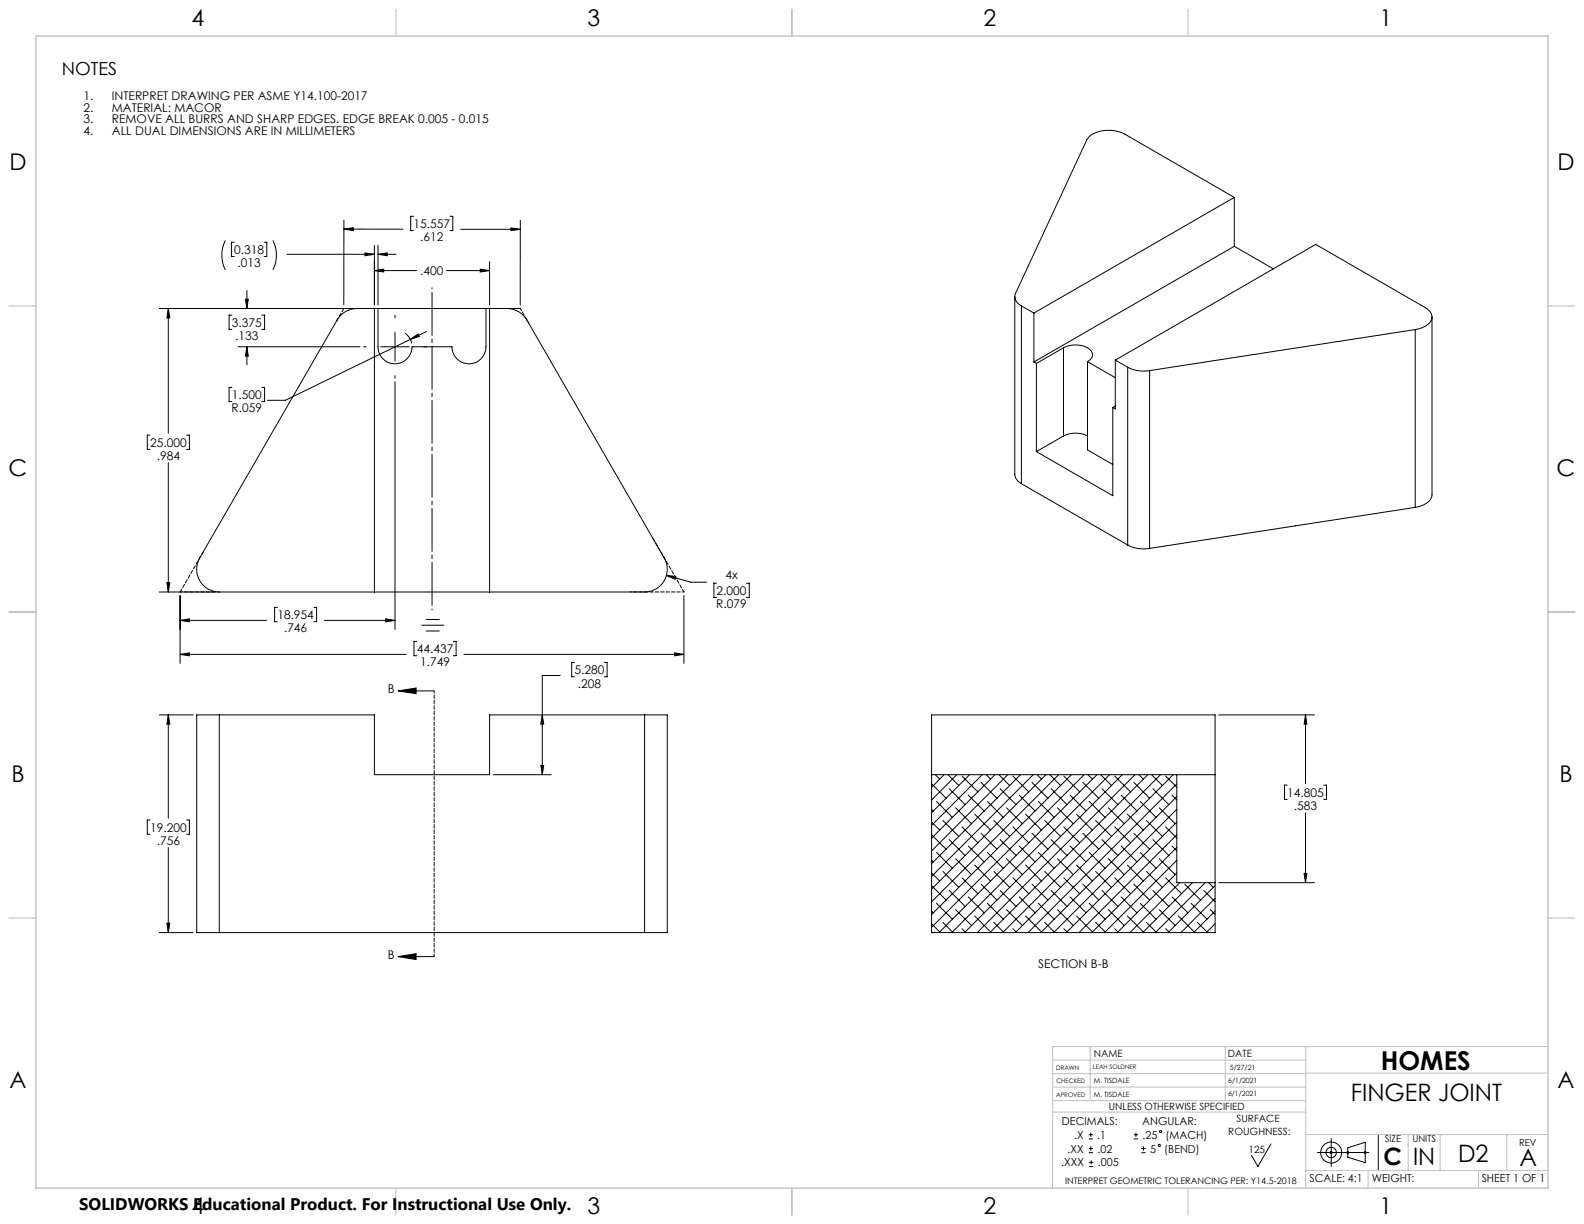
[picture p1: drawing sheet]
<svg xmlns="http://www.w3.org/2000/svg" width="559mm" height="432mm" viewBox="0 0 559 432" stroke-linecap="round" stroke-linejoin="round" font-family="sans-serif">
<g fill="none" stroke="#000" stroke-width=".35">
<path d="M121.3 77.6v29.9M145.9 76.3h-1v5.1h1M158.7 76.3h1v5.1h-1M183.6 77.7l-.1 29.9M435.4 69.6l-38.6-22.3a12 12 0 0 0-12.6 .9l-.8 1.2-25.1 54.1a3.5 3.5 0 0 0 2 4.4M435.4 69.6l-70.7 40.9M435.4 69.6v17.3M79.5 84.8a11.7 11.7 0 0 0 0 10.4M82.6 85.4h-1v5.1h1M93.2 85.4h.9v5.1h-.9M96.3 84.8a11.7 11.7 0 0 1 0 10.4M101.2 89.7h30.9"/>
<path d="M121.3 80.8l20.8 .1M121.3 80.8l3.3-.5v1.1zM128.8 89.2l3.3 .5-3.3 .5zM132.1 95.5l3.3-.5v1zM132.1 86.5v21.1M132.1 95.5h14.9M133.3 89.7l3.3-.5v1zM133.4 86.5v21.1M133.4 89.7h6.3M157.6 95.5h15.1M162.5 80.9h21.1M169.4 95l3.3 .5-3.3 .5z"/>
<path d="M172.7 92.3v15.3M180.2 80.4l3.4 .5-3.4 .5zM435.4 86.9l-70.7 40.8M435.4 86.9l13.8 8M56.2 108.8h68.4M59.4 108.8l.5 3.3h-1zM59.4 108.8v44.1M81.8 111.2h-1v5h1M86.6 105.6h1l-.5 3.2zM87.1 102.5v6.3M92.4 111.2h.9v5h-.9M120.2 111.2a8.1 8.1 0 0 1 5.7-2.4h53a8.1 8.1 0 0 1 6.9 4.1l48.5 83.9a8 8 0 0 1-6.9 12h-150a8 8 0 0 1-7-12l48.6-83.9z"/>
<path d="M132.1 108.8v100M133.3 108.8v13.5a6 6 0 0 0 6 6 6 6 0 0 0 6-6h14.2a6 6 0 0 0 6 6 6 6 0 0 0 5.9-6v-13.5M139.3 111.3v.9M139.3 117.3v10.1M142.9 117.5l1.5 1.6 .8 2M144.7 119.7l2.8-1.9 .4 .9zM144.7 119.7l-44.1 21.5h-6.3M150.4 116.9l-5.7 2.8M172.7 108.8v100M358 104.7v62.7l.6 1.7 1.7 1.5M360.3 107.9v62.7M360.3 107.9l4.4 2.6"/>
<path d="M364.7 110.5v17.2M499.3 116.3a6.4 6.4 0 0 0 5.9-4.3 3.8 3.8 0 0 0-2.4-3.5l-38.7-22.3-70.6 40.8M499.3 116.3l-93.7 14.4M499.3 116.3v62.7M505.2 111.8v62.7a4.7 4.7 0 0 1-3.9 4l-2 .5M81.8 136.7h-1v5h1M83.9 122.3h43.1M87.1 122.3l.5 3.4h-1zM87.1 122.3v6.4M92.4 136.7h.9v5h-.9M128.3 122.3h.9M134.3 122.3h10.1"/>
<path d="M139.3 134.7v87.3M139.3 132.5v.9M364.7 127.7l.9 .5M365.6 128.2v31.1M375.2 122.7a8.8 8.8 0 0 1 9.5 .9 2.47 2.47 0 0 1-1.1 4M375.2 122.7l-9.6 5.5M375.2 122.7v31.1M383.6 127.6l9.9 5.6M383.6 127.6v31.1l9 5.2M393.5 127l4.3 2.6M393.5 127v17.3l-.9-.5M397.8 129.6a12.7 12.7 0 0 0 7.8 1.1"/>
<path d="M397.8 129.6v62.7M405.6 130.7v62.8M52.9 153.5h-.9v5h.9M65.8 153.5h1v5h-1M375.2 153.8a9.3 9.3 0 0 1 8.4 0M375.2 153.8l-9.6 5.5M392.6 143.8v31.1l-27-15.6M393.5 143.2l-.9 .6M59.4 163.3v45.5M360.3 170.6l37.5 21.7M499.3 179l-93.7 14.5M397.8 192.3a12.4 12.4 0 0 0 7.8 1.2"/>
<path d="M56.2 208.8h19.9M58.9 205.5h1l-.5 3.3zM63.5 210.1v23.9M63.5 218.9h30.6M63.5 218.9l3.3-.6v1.1zM97.8 214.3h-.9v5h.9M110.7 214.3h1v5h-1M114.5 218.9h24.8M136 218.3l3.3 .6-3.3 .5zM150.2 218.5h4.9M235.1 203l3.3 .4-.2 1zM235.1 203l8.6 2.4h5.6"/>
<path d="M241.3 210.1v23.9M252.8 205.7h-1v5.1h1M263.3 205.7h1v5.1h-1M63.5 230.9h79.8M63.5 230.9l3.3-.6v1.1zM147 226.3h-1v5h1M148.6 220.6h8.1M150.2 222.6h4.9M159.9 226.3h1v5h-1M163.7 230.9h77.6M197.7 238.3h-6.4v35M202.6 233.7h-.9v5.1h.9"/>
<path d="M213.2 233.7h1v5.1h-1M238 230.3l3.3 .6-3.3 .5zM56.2 252.2h11.9M59.4 252.2l.5 3.3h-1zM59.4 252.2v36.4M77.4 252.2h-8v76.8h8M77.4 252.2h54.7v21.1h40.6v-21.1h54.7M77.4 252.2v76.8M140.4 243.7l6.4-1v2zM140.4 243.7h12.7M191.3 252.2l.5 3.3h-1zM227.4 252.2h8v76.8h-8"/>
<path d="M227.4 252.2v76.8M328.6 252.2h100.1v76.8h-100.1zM429.9 252.2h33.8M460.6 252.2l.4 3.3h-.9zM460.6 252.2v24.1M174 273.3h20.5M190.8 270h1l-.5 3.3zM328.6 273.3h100.1M328.6 276.5l5.2 5.1M330 273.3l1.5 1.6M333.1 273.3l-4.5 4.4M334.4 273.3l3.8 3.8"/>
<path d="M334.9 278.2l5.6 5.6M337.5 273.3l-8.9 8.9M339.4 273.8l5.6 5.6M342.1 273.3l-13.5 13.4M346.1 276l5.6 5.6M346.5 273.3l-17.9 17.9M347.9 273.3l1.6 1.6M351 273.3l-22.4 22.4M352.4 273.3l3.8 3.8M352.8 278.2l5.7 5.6M355.5 273.3l-26.9 26.9M357.3 273.8l5.6 5.6"/>
<path d="M360 273.3l-31.4 31.4M364.1 276l5.6 5.6M364.5 273.3l-35.9 35.9M365.9 273.3l1.5 1.6M369 273.3l-40.4 40.4M370.3 273.3l3.9 3.8M370.8 278.2l5.6 5.6M373.5 273.3l-44.9 44.8M375.3 273.8l5.6 5.6M378 273.3l-49.4 49.3M382 276l5.6 5.6M382.4 273.3l-53.8 53.8"/>
<path d="M383.8 273.3l1.6 1.6M387 273.3l-55.7 55.7M388.3 273.3l3.8 3.8M388.8 278.2l5.6 5.6M391.4 273.3l-55.6 55.7M393.2 273.8l5.7 5.6M395.9 273.3l-55.6 55.7M400 276l5.6 5.6M400.4 273.3l-55.7 55.7M401.8 273.3l1.5 1.6M404.9 273.3l-55.7 55.7M406.3 273.3l3.8 3.8"/>
<path d="M406.7 278.2l5.6 5.6M409.4 273.3l-55.7 55.7M411.2 273.8l3.9 3.9M413.9 273.3l-55.7 55.7M415.1 273.3v38.1h13.6M415.1 276.5l-52.4 52.5M454.1 277h-1v5h1M467 277h1v5h-1M52.9 289.3h-.9v5h.9M59.4 299v30M65.8 289.3h1v5h-1M328.6 294.5l5.2 5.1"/>
<path d="M328.6 290l2.9 2.8M328.6 285.5l.6 .6M330.4 282.7l5.6 5.7M332.6 289.5l5.6 5.6M334.9 296.2l5.6 5.6M337.1 285l5.6 5.6M339.4 291.7l5.6 5.6M341.6 298.5l5.6 5.6M341.6 280.5l5.6 5.6M343.9 287.2l5.6 5.6M346.1 294l5.6 5.6M348.3 282.7l5.6 5.7"/>
<path d="M350.6 289.5l5.6 5.6M352.8 296.2l5.7 5.6M355.1 285l5.6 5.6M357.3 291.7l5.6 5.6M359.6 298.5l5.6 5.6M359.6 280.5l5.6 5.6M361.8 287.2l5.6 5.6M364.1 294l5.6 5.6M366.3 282.7l5.6 5.7M368.5 289.5l5.7 5.6M370.8 296.2l5.6 5.6M373 285l5.6 5.6"/>
<path d="M375.3 291.7l5.6 5.6M377.5 298.5l5.7 5.6M377.5 280.5l5.7 5.6M379.8 287.2l5.6 5.6M382 294l5.6 5.6M384.2 282.7l5.7 5.7M386.5 289.5l5.6 5.6M388.8 296.2l5.6 5.6M391 285l5.6 5.6M393.2 291.7l5.7 5.6M395.5 298.5l5.6 5.6M395.5 280.5l5.6 5.6"/>
<path d="M397.7 287.2l5.6 5.6M400 294l5.6 5.6M402.2 282.7l5.6 5.7M404.5 289.5l5.6 5.6M406.7 296.2l5.6 5.6M408.9 285l5.7 5.6M411.2 291.7l3.9 4M413.5 298.5l1.6 1.6M413.5 280.5l1.6 1.7M415.1 281l-47.9 48M415.1 285.5l-43.4 43.5M415.1 290l-38.9 39"/>
<path d="M415.1 294.5l-34.5 34.5M415.1 299l-29.9 30M460.6 286.8v24.6M328.6 312.4l5.2 5.1M328.6 307.9l2.9 2.9M328.6 303.5l.6 .6M330.4 318.7l5.6 5.6M330.4 300.7l5.6 5.6M332.6 307.4l5.6 5.7M334.9 314.1l5.6 5.7M337.1 302.9l5.6 5.6M339.4 309.7l5.6 5.6"/>
<path d="M341.6 316.4l5.6 5.6M343.9 305.2l5.6 5.6M346.1 311.9l5.6 5.6M348.3 318.7l5.6 5.6M348.3 300.7l5.6 5.6M350.6 307.4l5.6 5.7M352.8 314.1l5.7 5.7M355.1 302.9l5.6 5.6M357.3 309.7l5.6 5.6M359.6 316.4l5.6 5.6M361.8 305.2l5.6 5.6M364.1 311.9l5.6 5.6"/>
<path d="M366.3 318.7l5.6 5.6M366.3 300.7l5.6 5.6M368.5 307.4l5.7 5.7M370.8 314.1l5.6 5.7M373 302.9l5.6 5.6M375.3 309.7l5.6 5.6M377.5 316.4l5.7 5.6M379.8 305.2l5.6 5.6M382 311.9l5.6 5.6M384.2 318.7l5.7 5.6M384.2 300.7l5.7 5.6M386.5 307.4l5.6 5.7"/>
<path d="M388.8 314.1l5.6 5.7M391 302.9l5.6 5.6M393.2 309.7l5.7 5.6M395.5 316.4l5.6 5.6M397.7 305.2l5.6 5.6M400 311.9l5.6 5.6M402.2 318.7l5.6 5.6M402.2 300.7l5.6 5.6M404.5 307.4l5.6 5.7M406.7 314.1l5.6 5.7M408.9 302.9l5.7 5.6M411.2 309.7l5.6 5.6"/>
<path d="M413.5 316.4l5.6 5.6M415.1 303.5l-25.5 25.5M415.1 308l-21 21M416.2 311.4l-17.6 17.6M417.9 311.9l5.6 5.6M420.2 318.7l5.6 5.6M420.7 311.4l-17.6 17.6M424.7 314.1l4 4M425.2 311.4l-17.6 17.6M426.4 311.4l1.6 1.7M428.7 312.4l-16.6 16.6M428.7 316.9l-12.1 12.1"/>
<path d="M429.9 311.4h33.8M460.1 308.1h.9l-.4 3.3zM56.2 329h11.9M58.9 325.7h1l-.5 3.3zM77.4 329h150M140.4 337.5l6.4-1.1v2.1zM140.4 337.5h12.7M328.6 325.9l2.9 2.9M328.6 321.4l.6 .6M332.6 325.4l3.6 3.6M337.1 320.9l5.6 5.6M339.4 327.6l1.3 1.4"/>
<path d="M343.9 323.1l5.6 5.7M350.6 325.4l3.6 3.6M355.1 320.9l5.6 5.6M357.3 327.6l1.4 1.4M361.8 323.1l5.6 5.7M368.5 325.4l3.6 3.6M373 320.9l5.6 5.6M375.3 327.6l1.3 1.4M379.8 323.1l5.6 5.7M386.5 325.4l3.6 3.6M391 320.9l5.6 5.6M393.2 327.6l1.4 1.4"/>
<path d="M397.7 323.1l5.6 5.7M404.5 325.4l3.6 3.6M408.9 320.9l5.7 5.6M411.2 327.6l1.4 1.4M415.7 323.1l5.6 5.7M422.4 325.4l3.6 3.6M426.9 320.9l1.8 1.7M428.7 321.4l-7.6 7.6M428.7 325.9l-3.1 3.1M384.8 399.6v1.4M400.7 399.6v1.4M384.1 401.8h1.5"/>
<path d="M384.1 400.3h1.5M384.1 406.6h1.5M384.1 405.2h1.5M384.2 411.6h1.5M384.2 410.1h1.5M384.8 404.4v1.5M385 409.3v1.5M400 401.8h1.5M400 400.3h1.5M402.7 406.6h1.4M402.7 405.2h1.4M403.4 404.4v1.5"/>
<path d="M448.3 403.6l-4.5 7.9-2.3-4M464.8 406.6h18.1M469.3 406.2l.7 .7M469.6 401.7v9.8M470 406.2l-.7 .7M475.1 406.2l.7 .7M475.5 404.9l6.1-1.9v7.2l-6.1-2zM475.8 406.2l-.7 .7M481.3 406.2l.7 .7M482 406.2l-.7 .7M486.2 400.3v12.6"/>
<circle cx="409.4" cy="399.2" r=".36"/>
<circle cx="409" cy="404.1" r=".38"/>
<circle cx="469.6" cy="406.6" r="1.83"/>
<circle cx="469.6" cy="406.6" r="3.7"/>
</g>
<path d="M152.4 101.5v113.7" fill="none" stroke="#000" stroke-width=".35" stroke-dasharray="15.2 1.3 1.3 1.3" stroke-dashoffset="-1.6"/>
<path d="M63.5 208.8h13.9M153.2 243.7v93.7" fill="none" stroke="#000" stroke-width=".35" stroke-dasharray="1.3 .6" stroke-dashoffset=".4"/>
<path d="M183.5 108.8h-4.8M71.7 194.7l-8.2 14.1" fill="none" stroke="#000" stroke-width=".35" stroke-dasharray="1.3 .6" stroke-dashoffset=".1"/>
<path d="M230.4 190l10.9 18.8" fill="none" stroke="#000" stroke-width=".35" stroke-dasharray="1.3 .6" stroke-dashoffset=".2"/>
<path d="M178.1 108.8h5.4M222.3 208.8h19" fill="none" stroke="#000" stroke-width=".35" stroke-dasharray="1.3 .6" stroke-dashoffset=".7"/>
<path d="M118.6 113.4l2.7-4.6" fill="none" stroke="#000" stroke-width=".35" stroke-dasharray="1.3 .6" stroke-dashoffset="-.1"/>
<path d="M186.6 114l-3.1-5.2" fill="none" stroke="#000" stroke-width=".35" stroke-dasharray="1.3 .6" stroke-dashoffset=".5"/>
<g fill="none" stroke="#c0c0c0" stroke-width=".35">
<path d="M139.7 3.2v9.5M279.4 3.2v9.5M419.1 3.2v9.5M3.1 107.9h9.6M546.1 107.9h9.5M3.1 215.9h9.6M546.1 215.9h9.5M3.1 323.8h9.6M546.1 323.8h9.5M371.3 378.7h89.3M371.3 374h89.3M384.6 369.2v19.1"/>
<path d="M432.3 369.2v19.1M460.6 369.2v49.9M460.6 378.6h85.5M546.1 369.2h-174.8v49.9M371.3 392.3h89.3M371.3 383.5h89.3M371.3 388.3h89.3M139.7 419.1v9.6M279.4 419.1v9.6M419.1 419.1v9.6M460.6 412.9h85.5M460.6 400.3h85.5"/>
<path d="M482.6 412.9v6.2M496.8 400.3v12.6M508.1 400.3v12.6M521.6 412.9v6.2M531.6 400.3v12.6"/>
</g>
<path d="M12.7 12.7h533.4v406.4h-533.4z" fill="none" stroke="#c0c0c0" stroke-width=".5"/>
<g fill="#000">
<path d="M63.5 230.9l3.3-.6v1.1zM238 230.3l3.3 .6-3.3 .5zM180.2 80.4l3.4 .5-3.4 .5zM121.3 80.8l3.3-.5v1.1zM63.5 218.9l3.3-.6v1.1zM136 218.3l3.3 .6-3.3 .5z"/>
<path d="M140.4 243.7l6.4-1v2zM140.4 337.5l6.4-1.1v2.1z"/>
<path d="M190.8 270h1l-.5 3.3zM191.3 252.2l.5 3.3h-1zM59.4 252.2l.5 3.3h-1zM58.9 325.7h1l-.5 3.3zM58.9 205.5h1l-.5 3.3zM59.4 108.8l.5 3.3h-1zM132.1 95.5l3.3-.5v1zM169.4 95l3.3 .5-3.3 .5zM235.1 203l3.1 1.4 .2-1zM87.1 122.3l.5 3.4h-1zM86.6 105.6h1l-.5 3.2zM144.7 119.7l3.2-1-.4-.9zM128.8 89.2l3.3 .5-3.3 .5zM133.3 89.7l3.3-.5v1zM460.1 308.1h.9l-.4 3.3zM460.6 252.2l.4 3.3h-.9z"/>
</g>
<text font-size="9.2" x="487.1" y="377.4">HOMES</text>
<g font-size="8.5">
<text x="476.5" y="388.3">FINGER JOINT</text>
<text x="488" y="410.8">C</text>
<text x="498.5" y="410.8">IN</text>
<text x="514.4" y="409.8">D2</text>
<text x="536.1" y="411.3">A</text>
</g>
<g font-size="8.1">
<text x="67.6" y="9.3">4</text>
<text x="207.3" y="9.3">3</text>
<text x="347" y="9.3">2</text>
<text x="486.7" y="9.3">1</text>
<text x="3.3" y="60.1">D</text>
<text x="549.4" y="60.1">D</text>
<text x="3" y="168">C</text>
<text x="549.1" y="168">C</text>
<text x="4" y="276">B</text>
<text x="550.1" y="276">B</text>
<text x="3.3" y="383.9">A</text>
<text x="549.4" y="383.9">A</text>
<text x="67.6" y="428.4">4</text>
<text x="207.3" y="428.4">3</text>
<text x="347" y="428.4">2</text>
<text x="486.7" y="428.4">1</text>
</g>
<text font-size="6.3" x="21.9" y="26.5">NOTES</text>
<text font-size="5.9" x="27.9" y="427">SOLIDWORKS Educational Product. For Instructional Use Only.</text>
<g font-size="4.2">
<text x="29.5" y="35.2">1.</text>
<text x="39.5" y="35.2">INTERPRET DRAWING PER ASME Y14.100-2017</text>
<text x="29.5" y="39.4">2.</text>
<text x="39.5" y="39.4">MATERIAL: MACOR</text>
<text x="29.5" y="43.5">3.</text>
<text x="29.5" y="47.7">4.</text>
<text x="39.5" y="43.5">REMOVE ALL BURRS AND SHARP EDGES. EDGE BREAK 0.005 - 0.015</text>
<text x="39.5" y="47.7">ALL DUAL DIMENSIONS ARE IN MILLIMETERS</text>
<text x="145.9" y="80.4">15.557</text>
<text x="82.6" y="89.6">0.318</text>
<text x="148.2" y="85.1">.612</text>
<text x="83.8" y="94.3">.013</text>
<text x="148.2" y="97">.400</text>
<text x="81.8" y="115.2">3.375</text>
<text x="83" y="120">.133</text>
<text x="81.8" y="140.8">1.500</text>
<text x="81.7" y="145.5">R.059</text>
<text x="52.9" y="157.6">25.000</text>
<text x="55.3" y="162.3">.984</text>
<text x="252.8" y="209.8">2.000</text>
<text x="255.9" y="204.1">4x</text>
<text x="252.7" y="214.6">R.079</text>
<text x="97.9" y="218.4">18.954</text>
<text x="100.2" y="223.1">.746</text>
<text x="147" y="230.4">44.437</text>
<text x="148.2" y="235.1">1.749</text>
<text x="202.7" y="237.8">5.280</text>
<text x="136.8" y="244.5">B</text>
<text x="203.8" y="242.6">.208</text>
<text x="454.1" y="281.1">14.805</text>
<text x="456.5" y="285.8">.583</text>
<text x="52.9" y="293.4">19.200</text>
<text x="55.3" y="298.1">.756</text>
<text x="136.8" y="338.2">B</text>
<text x="366.3" y="341.4">SECTION B-B</text>
</g>
<g font-size="3.9">
<text x="374.6" y="396.9">DECIMALS:</text>
<text x="378.9" y="401.8">.X</text>
<text x="387.1" y="401.8">.1</text>
<text x="402.9" y="396.9">ANGULAR:</text>
<text x="403" y="401.8">.25</text>
<text x="411.2" y="401.8">(MACH)</text>
<text x="376.6" y="406.6">.XX</text>
<text x="387.2" y="406.6">.02</text>
<text x="405.7" y="406.6">5</text>
<text x="410.7" y="406.6">(BEND)</text>
<text x="374.4" y="411.5">.XXX</text>
<text x="387.3" y="411.5">.005</text>
<text x="462" y="417.1">SCALE: 4:1</text>
<text x="484" y="417.1">WEIGHT:</text>
<text x="522.7" y="417.1">SHEET 1 OF 1</text>
</g>
<g font-size="3.5">
<text x="385.9" y="372.8">NAME</text>
<text x="433.2" y="373">DATE</text>
<text x="391.2" y="391.6">UNLESS OTHERWISE SPECIFIED</text>
<text x="436.2" y="395.9">SURFACE</text>
<text x="433.3" y="400.4">ROUGHNESS:</text>
<text x="440.5" y="406.8">125</text>
</g>
<g font-size="3.4">
<text x="488.6" y="403">SIZE</text>
<text x="498.2" y="403">UNITS</text>
<text x="535.9" y="404.1">REV</text>
</g>
<text font-size="3.2" x="375.7" y="417.6">INTERPRET GEOMETRIC TOLERANCING PER: Y14.5-2018</text>
<g font-size="2.5">
<text x="433.9" y="377.3">5/27/21</text>
<text x="385.9" y="382.2">M. TISDALE</text>
<text x="433.3" y="382.1">6/1/2021</text>
<text x="385.9" y="386.8">M. TISDALE</text>
<text x="433.2" y="386.7">6/1/2021</text>
</g>
<g font-size="2.2">
<text x="372.6" y="377.3">DRAWN</text>
<text x="385.6" y="377.2">LEAH SOLDNER</text>
<text x="372.7" y="382.2">CHECKED</text>
<text x="372.6" y="386.8">APROVED</text>
</g>
</svg>
